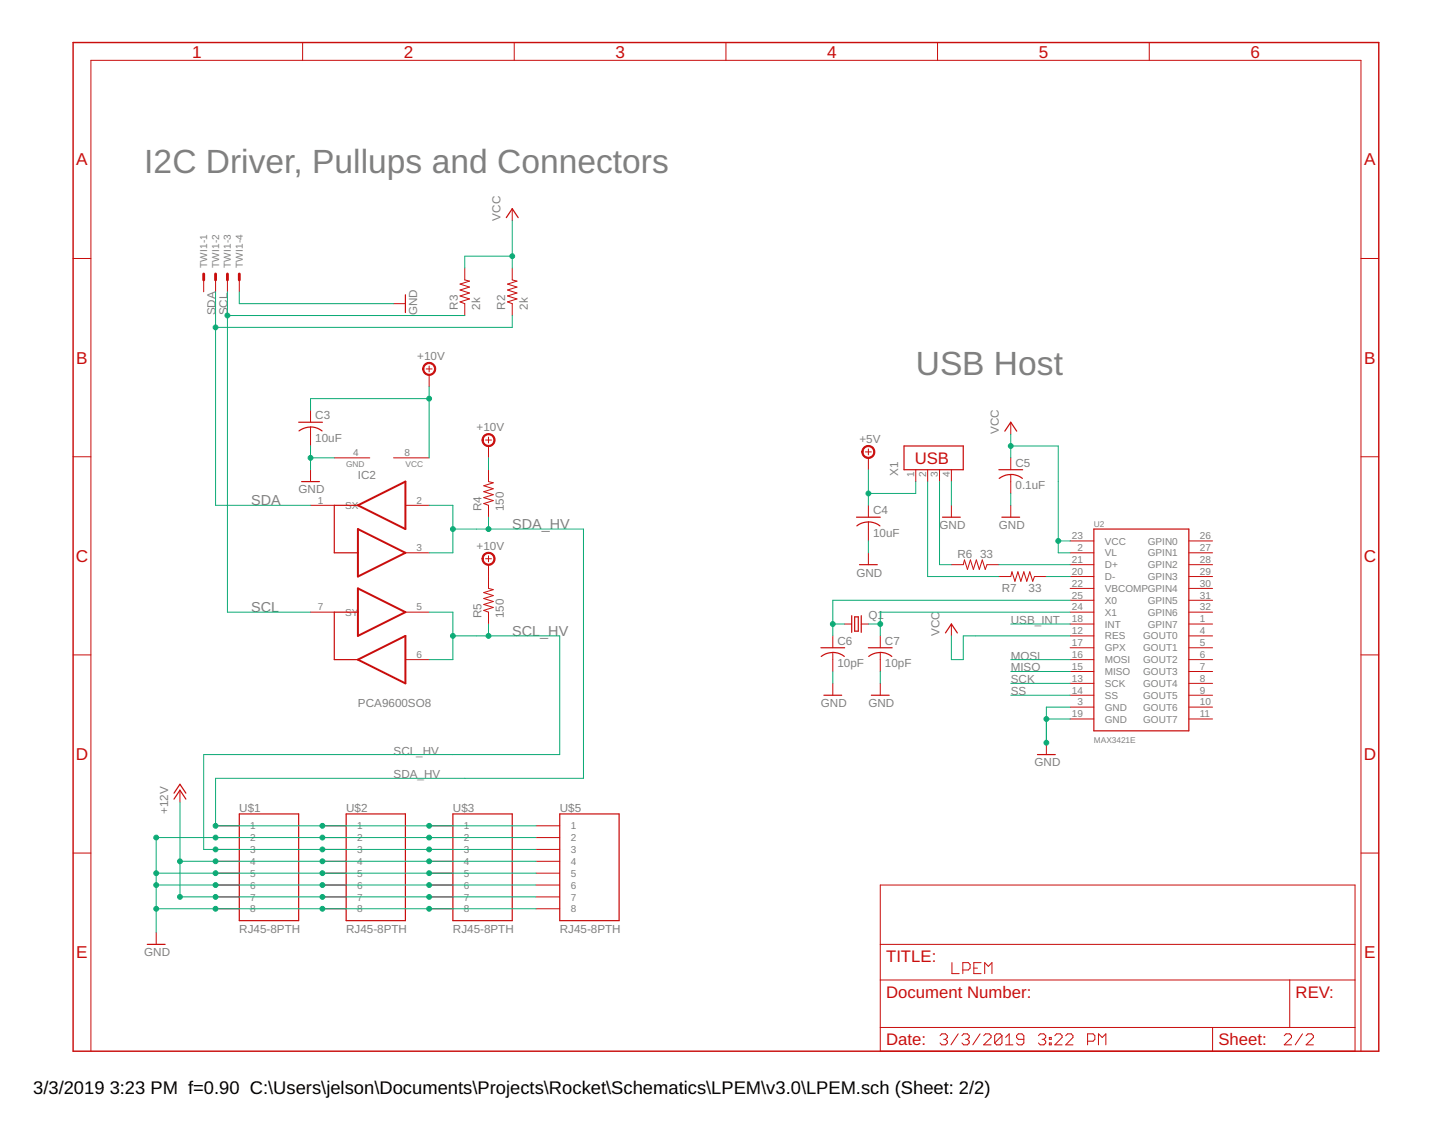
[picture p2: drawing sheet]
<svg xmlns="http://www.w3.org/2000/svg" width="279mm" height="216mm" viewBox="0 0 279 216" stroke-linecap="round" stroke-linejoin="round" font-family="sans-serif">
<path d="M39.2 52.8v1.1M41.5 52.8v1.1M43.8 52.8v1.1M46.1 52.8v1.1" fill="none" stroke="#c90d0c" stroke-width=".55"/>
<g fill="none" stroke="#c90d0c" stroke-width=".19">
<path d="M58.3 8.2v3.4M99 8.2v3.4M139.8 8.2v3.4M180.5 8.2v3.4M221.3 8.2v3.4M14.1 49.8h3.4M39.2 53.9v2.3M41.5 53.9v2.3M43.8 53.9v2.3M46.1 53.9v2.3M75.8 58.5h2.3M89.5 51.6v2.3l.9 .2-1.8 .6 1.8 .6-1.8 .6 1.8 .5-1.8 .6 1.8 .6-1.8 .5 .9 .4v2.3"/>
<path d="M98.6 40.2v2.3M98.6 51.6v2.3l.9 .2-1.8 .6 1.8 .6-1.8 .6 1.8 .5-1.8 .6 1.8 .6-1.8 .5 .9 .4v2.3M262.1 49.8h3.4M59.8 79v2.3M82.1 71.1h1.1M82.6 70.5v1.1M82.6 72.2v2.3M14.1 88h3.4M59.8 97.3h4.6M59.8 82.3v3.6M59.8 90.5v2.3M64.4 88.2h6.8"/>
<path d="M75.8 88.2h6.8M78.1 97.3h4.5M93.5 84.8h1.1M94.1 90.5v2.3l.9 .2-1.8 .6 1.8 .5-1.8 .6 1.8 .6-1.8 .5 1.8 .6-1.8 .6 .9 .3v2.3M94.1 84.2v1.1M94.1 85.9v2.3M166.6 87h1.2M167.2 86.5v1.1M167.2 88.2v2.3M167.2 97.3v2.3M176.3 90.5v2.3M178.6 90.5v2.3"/>
<path d="M180.9 90.5v2.3M183.2 90.5v2.3M183.2 97.3v2.3M194.6 81.3v2.3M194.6 88.2v2.3M194.6 91.4v3.6M194.6 97.3v2.3M262.1 88h3.4M59.8 117.9h4.6M78.1 106.5h4.5M78.1 117.9h4.5M93.5 107.6h1.1"/>
<path d="M94.1 107v1.2M94.1 108.8v4.5l.9 .3-1.8 .5 1.8 .6-1.8 .6 1.8 .5-1.8 .6 1.8 .6-1.8 .6 .9 .3v2.3M167.2 100.5v3.7M167.2 106.5v2.3M183.2 108.8h2.3l.2-1 .6 1.9 .6-1.9 .5 1.9 .6-1.9 .6 1.9 .5-1.9 .6 1.9 .4-.9h2.2M192.3 111h2.3l.3-.9 .5 1.9 .6-1.9 .6 1.9 .5-1.9 .6 1.9 .6-1.9 .6 1.9 .3-1h2.3M206.1 106.5h4.5M206.1 117.9h4.5M206.1 104.2h4.5M206.1 108.8h4.5M206.1 111h4.5M206.1 113.3h4.5"/>
<path d="M206.1 115.6h4.5M228.9 106.5h4.6M228.9 117.9h4.6M228.9 104.2h4.6M228.9 108.8h4.6M228.9 111h4.6M228.9 113.3h4.6M228.9 115.6h4.6M14.1 126.1h3.4M78.1 127h4.5M160.4 122.5v2.3M160.4 125.7v3.6"/>
<path d="M160.4 131.6v2.3M162.6 120.2h1.4M165.8 120.2h1.4M169.5 122.5v2.3M169.5 125.7v3.6M169.5 131.6v2.3M183.2 120.2v2.3M206.1 127h4.5M206.1 120.2h4.5M206.1 122.5h4.5M206.1 124.8h4.5M206.1 129.3h4.5"/>
<path d="M206.1 131.6h4.5M206.1 133.9h4.5M206.1 136.2h4.5M206.1 138.5h4.5M228.9 127h4.6M228.9 120.2h4.6M228.9 122.5h4.6M228.9 124.8h4.6M228.9 129.3h4.6M228.9 131.6h4.6M228.9 133.9h4.6M228.9 136.2h4.6"/>
<path d="M228.9 138.5h4.6M262.1 126.1h3.4M34.6 152.2v2.3M41.5 159h4.6M62.1 159h4.6M82.6 159h4.6M103.2 159h4.6M201.5 143v2.3M14.1 164.3h3.4M30.1 179.6v2.3M41.5 161.3h4.6M41.5 163.6h4.6"/>
<path d="M41.5 165.9h4.6M41.5 175h4.6M41.5 172.7h4.6M41.5 170.5h4.6M41.5 168.2h4.6M62.1 161.3h4.6M62.1 163.6h4.6M62.1 165.9h4.6M62.1 175h4.6M62.1 172.7h4.6M62.1 170.5h4.6M62.1 168.2h4.6"/>
<path d="M82.6 161.3h4.6M82.6 163.6h4.6M82.6 165.9h4.6M82.6 175h4.6M82.6 172.7h4.6M82.6 170.5h4.6M82.6 168.2h4.6M103.2 161.3h4.6M103.2 163.6h4.6M103.2 165.9h4.6M103.2 175h4.6M103.2 172.7h4.6"/>
<path d="M103.2 170.5h4.6M103.2 168.2h4.6M169.5 170.5h91.4v32h-91.4zM262.1 164.3h3.4M169.5 188.7h91.4M169.5 197.9h91.4M169.5 181.9h91.4M181 199.5l.4-.4h.7l.3 .4v.3l-.3 .4M183.3 185.4v2.1h1.4M184.5 199.1l-1.4 2.1M185.2 199.5l.4-.4h.7l.3 .4v.3l-.3 .4M185.4 186.8h1.1l.3-.3v-.7l-.3-.4h-1.1v2.1"/>
<path d="M187.5 186.5h.7M188.7 199.1l-1.4 2.1M188.9 185.4h-1.4v2.1h1.4M189.4 199.5l.4-.4h.7l.3 .4v.3l-1.4 1.4h1.4M189.6 187.5v-2.1l.7 .7 .7-.7v2.1M192.9 199.5l-.3-.4h-.7l-.4 .4v1.4M192.9 199.5v1.4l-.3 .3h-.7l-.4-.3M192.9 199.5l-1.4 1.4M193.6 199.8l.7-.7v2.1M200 199.5l.3-.4h.7l.4 .4v.3l-.4 .4M202.1 199.8h.3v.4h-.3zM203.1 199.5l.4-.4h.7l.3 .4v.3l-1.4 1.4h1.4"/>
<path d="M205.2 199.5l.4-.4h.7l.3 .4v.3l-1.4 1.4h1.4M233.5 197.9v4.6M247.3 199.5l.3-.4h.7l.4 .4v.3l-1.4 1.4h1.4M248.3 188.7v9.2M250.8 199.1l-1.4 2.1M251.5 199.5l.4-.4h.7l.3 .4v.3l-1.4 1.4h1.4M17.5 202.5v-190.9h244.6v190.9M181.7 200.2h.4M182.1 200.2l.3 .3v.4l-.3 .3h-.7l-.4-.3M185.9 200.2h.4M186.3 200.2l.3 .3v.4l-.3 .3h-.7l-.4-.3M193.6 201.2h1.5"/>
<path d="M197.1 200.2h-1l-.4-.4v-.3l.4-.4h.7l.3 .4v1.4l-.3 .3h-.7l-.4-.3M200.7 200.2h.3M201 200.2l.4 .3v.4l-.4 .3h-.7l-.3-.3M202.1 200.9h.3v.3h-.3zM209.4 200.5h1.1l.3-.3v-.7l-.3-.4h-1.1v2.1M211.5 201.2v-2.1l.7 .7 .7-.7v2.1"/>
</g>
<g fill="none" stroke="#c90d0c" stroke-width=".23">
<path d="M78.1 56.8v3.4M97.5 41.9l1.1-1.7 1.2 1.7M57.5 81.3h4.6M58.1 92.8h3.4M59.8 82.2l1.4 .3 .8 .5M59.8 82.3l-1.4 .2-.8 .5M68.9 97.3h-4.5v9.2h4.5M164.9 99.6h4.6M174.1 85.9h11.4v4.6h-11.4zM181.5 99.6h3.4M192.3 90.5h4.6M192.9 99.6h3.4"/>
<path d="M193.5 83l1.1-1.7 1.2 1.7M194.6 91.4l1.4 .3 .9 .4M194.6 91.4l-.9 .1-1.3 .6M68.9 117.9h-4.5v9.1h4.5M164 118.6v3.2M164.6 118.8h.7v2.8h-.7zM165 101.3a3.6 3.6 0 0 1 4.4 0M165.5 108.8h3.4M165.8 118.6v3.2M210.6 101.9h18.3v38.9h-18.3zM158.1 124.8h4.5M158.1 126.4a3.5 3.5 0 0 1 4.5 0"/>
<path d="M158.6 133.9h3.5M167.2 124.8h4.6M167.3 126.4a3.5 3.5 0 0 1 4.4 0M167.8 133.9h3.4M182.1 121.9l1.1-1.7 1.1 1.7M33.5 153.9l1.1-1.7 1.2 1.7M33.5 152.8l1.1-1.8 1.2 1.8M46.1 156.8h11.4v20.5h-11.4zM66.7 156.8h11.4v20.5h-11.4zM87.2 156.8h11.4v20.5h-11.4zM107.8 156.8h11.4v20.5h-11.4zM199.8 145.3h3.4"/>
<path d="M28.4 181.9h3.4"/>
</g>
<path d="M68.9 97.3l9.2-4.5v9.1zM68.9 101.9l9.2 4.6-9.2 4.5zM68.9 113.3l9.2 4.6-9.2 4.6zM68.9 127l9.2-4.5v9.1z" fill="none" stroke="#c90d0c" stroke-width=".38"/>
<path d="M14.1 8.2h251.4v194.3h-251.4z" fill="none" stroke="#c90d0c" stroke-width=".28"/>
<g fill="#c90d0c" stroke="#c90d0c" stroke-width=".19">
<path d="M93.2 83.9a1.26 1.26 0 0 1 2 .2 1.26 1.26 0 0 1-.8 1.9 1.26 1.26 0 0 1-1.6-1.2h.2a1.03 1.03 0 0 1 1.6-.9 1.03 1.03 0 0 1 .1 1.7 1.03 1.03 0 0 1-1.6-.6l-.1-.2h-.2z" fill-rule="evenodd"/>
<path d="M93.2 106.7a1.26 1.26 0 0 1 2 .3 1.26 1.26 0 0 1-.8 1.8 1.26 1.26 0 0 1-1.6-1.2h.2a1.03 1.03 0 0 1 1.6-.8 1.03 1.03 0 0 1 .1 1.7 1.03 1.03 0 0 1-1.6-.6l-.1-.3h-.2z" fill-rule="evenodd"/>
<path d="M81.7 70.2a1.26 1.26 0 0 1 2 .2 1.26 1.26 0 0 1-.7 1.9 1.26 1.26 0 0 1-1.6-1.2h.2a1.03 1.03 0 0 1 1.5-.9 1.03 1.03 0 0 1 .2 1.7 1.03 1.03 0 0 1-1.7-.6v-.2h-.2z" fill-rule="evenodd"/>
<path d="M166.3 86.1a1.26 1.26 0 0 1 2 .3 1.26 1.26 0 0 1-.8 1.9 1.26 1.26 0 0 1-1.6-1.3h.3a1.03 1.03 0 0 1 1.4-.9 1.03 1.03 0 0 1 .3 1.7 1.03 1.03 0 0 1-1.7-.5v-.3h-.3z" fill-rule="evenodd"/>
</g>
<g fill="none" stroke="#0dab76" stroke-width=".19">
<path d="M41.5 56.2v41.1h18.3M43.8 56.2v61.7h16M46.1 56.2v2.3h29.7M98.6 42.5v9.1M98.6 49.3h-9.1v2.3M43.8 60.8h45.7M82.6 76.8h-22.8v2.2M82.6 74.5v13.7M98.6 60.8v2.3h-57.1M59.8 88.2h4.6M59.8 85.9v4.6M82.6 97.3h4.6v9.2h-4.6"/>
<path d="M94.1 88.2v2.3M94.1 99.6v2.3M167.2 90.5v6.8M176.3 92.8v2.2h-9.1M178.6 92.8v18.2h13.7M180.9 92.8v16h2.3M183.2 92.8v4.5M194.6 83.6v4.6M194.6 95v2.3M194.6 85.9h9.2v20.6h2.3M82.6 117.9h4.6v9.1h-4.6M87.2 101.9h25.2v48h-70.9v9.1h61.7"/>
<path d="M167.2 104.2v2.3M192.3 108.8h13.8M201.5 111h4.6M203.8 104.2h2.3M206.1 115.6h-45.7v6.9M206.1 117.9h-36.6v4.6M87.2 122.5h20.6v22.8h-68.6v18.3h64M94.1 120.2v2.3M160.4 129.3v2.3M160.4 120.2h2.2M167.2 120.2h2.3M169.5 129.3v2.3"/>
<path d="M183.2 122.5v4.5h2.3v-4.5h20.6M194.6 127h11.5M194.6 129.3h11.5M194.6 131.6h11.5M194.6 133.9h11.5M194.6 120.2h11.5M201.5 138.5h4.6M206.1 136.2h-4.6v6.8M34.6 154.5v18.2h68.6M30.1 170.5h73.1M30.1 168.2h73.1M30.1 175h73.1"/>
<path d="M34.6 165.9h68.6M103.2 161.3h-73.1v18.3"/>
</g>
<g fill="#0dab76" stroke="#0dab76" stroke-width=".19">
<circle cx="98.6" cy="49.3" r=".47"/>
<circle cx="194.6" cy="85.9" r=".47"/>
<circle cx="203.8" cy="104.2" r=".47"/>
<circle cx="30.1" cy="175" r=".47"/>
<circle cx="30.1" cy="170.5" r=".47"/>
<circle cx="30.1" cy="168.2" r=".47"/>
<circle cx="30.1" cy="161.3" r=".47"/>
<circle cx="41.5" cy="168.2" r=".47"/>
<circle cx="62.1" cy="170.5" r=".47"/>
<circle cx="62.1" cy="168.2" r=".47"/>
<circle cx="41.5" cy="170.5" r=".47"/>
<circle cx="41.5" cy="161.3" r=".47"/>
<circle cx="62.1" cy="161.3" r=".47"/>
<circle cx="41.5" cy="175" r=".47"/>
<circle cx="62.1" cy="175" r=".47"/>
<circle cx="82.6" cy="161.3" r=".47"/>
<circle cx="82.6" cy="168.2" r=".47"/>
<circle cx="82.6" cy="170.5" r=".47"/>
<circle cx="82.6" cy="175" r=".47"/>
<circle cx="59.8" cy="88.2" r=".47"/>
<circle cx="201.5" cy="143" r=".47"/>
<circle cx="201.5" cy="138.5" r=".47"/>
<circle cx="41.5" cy="63.1" r=".47"/>
<circle cx="43.8" cy="60.8" r=".47"/>
<circle cx="87.2" cy="101.9" r=".47"/>
<circle cx="94.1" cy="101.9" r=".47"/>
<circle cx="41.5" cy="159" r=".47"/>
<circle cx="62.1" cy="159" r=".47"/>
<circle cx="82.6" cy="159" r=".47"/>
<circle cx="87.2" cy="122.5" r=".47"/>
<circle cx="94.1" cy="122.5" r=".47"/>
<circle cx="82.6" cy="163.6" r=".47"/>
<circle cx="62.1" cy="163.6" r=".47"/>
<circle cx="41.5" cy="163.6" r=".47"/>
<circle cx="34.6" cy="165.9" r=".47"/>
<circle cx="34.6" cy="172.7" r=".47"/>
<circle cx="62.1" cy="165.9" r=".47"/>
<circle cx="41.5" cy="172.7" r=".47"/>
<circle cx="62.1" cy="172.7" r=".47"/>
<circle cx="41.5" cy="165.9" r=".47"/>
<circle cx="82.6" cy="165.9" r=".47"/>
<circle cx="82.6" cy="172.7" r=".47"/>
<circle cx="82.6" cy="76.8" r=".47"/>
<circle cx="167.2" cy="95" r=".47"/>
<circle cx="160.4" cy="120.2" r=".47"/>
<circle cx="169.5" cy="120.2" r=".47"/>
</g>
<g font-size="6.5" fill="#808080">
<text x="27.8" y="33.3">I2C Driver, Pullups and Connectors</text>
<text x="176.3" y="72.2">USB Host</text>
</g>
<g font-size="3.5">
<text x="6.4" y="210.7">3/3/2019</text>
<text x="21.1" y="210.7">3:23 PM f=0.90 C:\Users\jelson\Documents\Projects\Rocket\Schematics\LPEM\v3.0\LPEM.sch (Sheet: 2/2)</text>
</g>
<g font-size="3.3" fill="#c90d0c">
<text x="37" y="11.1">1</text>
<text x="77.7" y="11.1">2</text>
<text x="118.5" y="11.1">3</text>
<text x="159.3" y="11.1">4</text>
<text x="200" y="11.1">5</text>
<text x="240.8" y="11.1">6</text>
<text x="14.7" y="31.9">A</text>
<text x="262.7" y="31.9">A</text>
<text x="14.7" y="70">B</text>
<text x="262.7" y="70">B</text>
<text x="14.6" y="108.2">C</text>
<text x="262.6" y="108.2">C</text>
<text x="14.6" y="146.4">D</text>
<text x="262.6" y="146.4">D</text>
<text x="14.7" y="184.5">E</text>
<text x="262.7" y="184.5">E</text>
</g>
<g font-size="3.2" fill="#c90d0c">
<text x="176.1" y="89.3">USB</text>
<text x="170.6" y="185.3">TITLE:</text>
<text x="170.6" y="192.2">Document Number:</text>
<text x="249.5" y="192.2">REV:</text>
<text x="170.6" y="201.3">Date:</text>
<text x="234.6" y="201.3">Sheet:</text>
</g>
<g font-size="2.8" fill="#808080">
<text x="48.4" y="97.3">SDA</text>
<text x="98.6" y="101.9">SDA_HV</text>
<text x="48.4" y="117.9">SCL</text>
<text x="98.6" y="122.5">SCL_HV</text>
</g>
<g font-size="2.2" fill="#808080">
<text x="96.4" y="42.5" transform="rotate(-90 96.4 42.5)">VCC</text>
<text x="88.2" y="59.6" transform="rotate(-90 88.2 59.6)">R3</text>
<text x="92.5" y="59.6" transform="rotate(-90 92.5 59.6)">2k</text>
<text x="97.3" y="59.6" transform="rotate(-90 97.3 59.6)">R2</text>
<text x="101.6" y="59.6" transform="rotate(-90 101.6 59.6)">2k</text>
<text x="41.5" y="60.8" transform="rotate(-90 41.5 60.8)">SDA</text>
<text x="43.8" y="60.8" transform="rotate(-90 43.8 60.8)">SCL</text>
<text x="80.4" y="60.8" transform="rotate(-90 80.4 60.8)">GND</text>
<text x="80.4" y="69.3">+10V</text>
<text x="60.7" y="80.8">C3</text>
<text x="91.8" y="83">+10V</text>
<text x="192.3" y="83.6" transform="rotate(-90 192.3 83.6)">VCC</text>
<text x="60.7" y="85.1">10uF</text>
<text x="165.5" y="85.3">+5V</text>
<text x="195.5" y="89.9">C5</text>
<text x="57.5" y="95">GND</text>
<text x="68.9" y="92.2">IC2</text>
<text x="172.9" y="91.6" transform="rotate(-90 172.9 91.6)">X1</text>
<text x="195.5" y="94.2">0.1uF</text>
<text x="92.7" y="98.5" transform="rotate(-90 92.7 98.5)">R4</text>
<text x="97" y="98.5" transform="rotate(-90 97 98.5)">150</text>
<text x="168.1" y="99">C4</text>
<text x="180.9" y="101.9">GND</text>
<text x="192.3" y="101.9">GND</text>
<text x="91.8" y="105.9">+10V</text>
<text x="168.1" y="103.4">10uF</text>
<text x="184.3" y="107.4">R6</text>
<text x="188.7" y="107.4">33</text>
<text x="164.9" y="111">GND</text>
<text x="192.9" y="114">R7</text>
<text x="92.7" y="119" transform="rotate(-90 92.7 119)">R5</text>
<text x="97" y="119" transform="rotate(-90 97 119)">150</text>
<text x="167.2" y="119.3">Q1</text>
<text x="198.1" y="114">33</text>
<text x="161.3" y="124.2">C6</text>
<text x="170.4" y="124.2">C7</text>
<text x="180.9" y="122.5" transform="rotate(-90 180.9 122.5)">VCC</text>
<text x="194.6" y="120.2">USB_INT</text>
<text x="161.3" y="128.5">10pF</text>
<text x="170.4" y="128.5">10pF</text>
<text x="194.6" y="127">MOSI</text>
<text x="194.6" y="129.3">MISO</text>
<text x="194.6" y="131.6">SCK</text>
<text x="68.9" y="136.2">PCA9600SO8</text>
<text x="158.1" y="136.2">GND</text>
<text x="167.2" y="136.2">GND</text>
<text x="194.6" y="133.9">SS</text>
<text x="75.8" y="149.9">SDA_HV</text>
<text x="75.8" y="145.3">SCL_HV</text>
<text x="199.2" y="147.6">GND</text>
<text x="32.4" y="156.8" transform="rotate(-90 32.4 156.8)">+12V</text>
<text x="46.1" y="156.3">U$1</text>
<text x="66.6" y="156.3">U$2</text>
<text x="87.2" y="156.3">U$3</text>
<text x="107.8" y="156.3">U$5</text>
<text x="46.1" y="179.6">RJ45-8PTH</text>
<text x="66.6" y="179.6">RJ45-8PTH</text>
<text x="87.2" y="179.6">RJ45-8PTH</text>
<text x="107.8" y="179.6">RJ45-8PTH</text>
<text x="27.8" y="184.2">GND</text>
</g>
<g font-size="1.9" fill="#808080">
<text x="39.9" y="51.6" transform="rotate(-90 39.9 51.6)">TWI1-1</text>
<text x="42.2" y="51.6" transform="rotate(-90 42.2 51.6)">TWI1-2</text>
<text x="44.5" y="51.6" transform="rotate(-90 44.5 51.6)">TWI1-3</text>
<text x="46.8" y="51.6" transform="rotate(-90 46.8 51.6)">TWI1-4</text>
<text x="68" y="87.9">4</text>
<text x="77.9" y="87.9">8</text>
<text x="176" y="91.9" transform="rotate(-90 176 91.9)">1</text>
<text x="178.3" y="91.9" transform="rotate(-90 178.3 91.9)">2</text>
<text x="180.6" y="91.9" transform="rotate(-90 180.6 91.9)">3</text>
<text x="182.9" y="91.9" transform="rotate(-90 182.9 91.9)">4</text>
<text x="61.2" y="97">1</text>
<text x="66.5" y="98">SX</text>
<text x="80.2" y="97">2</text>
<text x="80.2" y="106.2">3</text>
<text x="206.4" y="103.9">23</text>
<text x="207.5" y="106.2">2</text>
<text x="212.7" y="104.9">VCC</text>
<text x="212.7" y="107.2">VL</text>
<text x="221" y="107.2">GPIN1</text>
<text x="221" y="104.9">GPIN0</text>
<text x="231" y="106.2">27</text>
<text x="231" y="103.9">26</text>
<text x="206.4" y="108.4">21</text>
<text x="206.4" y="110.7">20</text>
<text x="206.4" y="113">22</text>
<text x="212.7" y="109.4">D+</text>
<text x="212.7" y="111.7">D-</text>
<text x="221" y="111.7">GPIN3</text>
<text x="221" y="109.4">GPIN2</text>
<text x="231" y="113">30</text>
<text x="231" y="110.7">29</text>
<text x="231" y="108.4">28</text>
<text x="61.2" y="117.6">7</text>
<text x="66.5" y="118.6">SY</text>
<text x="80.2" y="117.6">5</text>
<text x="206.4" y="115.3">25</text>
<text x="206.4" y="117.6">24</text>
<text x="206.4" y="119.9">18</text>
<text x="212.7" y="114">VBCOMPGPIN4</text>
<text x="212.7" y="116.3">X0</text>
<text x="212.7" y="118.6">X1</text>
<text x="221" y="118.6">GPIN6</text>
<text x="221" y="116.3">GPIN5</text>
<text x="231" y="119.9">1</text>
<text x="231" y="117.6">32</text>
<text x="231" y="115.3">31</text>
<text x="206.4" y="122.1">12</text>
<text x="206.4" y="124.4">17</text>
<text x="212.7" y="120.9">INT</text>
<text x="212.7" y="123.2">RES</text>
<text x="212.7" y="125.4">GPX</text>
<text x="220.1" y="125.4">GOUT1</text>
<text x="220.1" y="123.2">GOUT0</text>
<text x="221" y="120.9">GPIN7</text>
<text x="231" y="124.4">5</text>
<text x="231" y="122.1">4</text>
<text x="80.2" y="126.7">6</text>
<text x="206.4" y="126.7">16</text>
<text x="206.4" y="129">15</text>
<text x="206.4" y="131.3">13</text>
<text x="212.7" y="127.7">MOSI</text>
<text x="212.7" y="130">MISO</text>
<text x="220.1" y="130">GOUT3</text>
<text x="220.1" y="127.7">GOUT2</text>
<text x="231" y="131.3">8</text>
<text x="231" y="129">7</text>
<text x="231" y="126.7">6</text>
<text x="206.4" y="133.6">14</text>
<text x="207.5" y="135.9">3</text>
<text x="212.7" y="132.3">SCK</text>
<text x="212.7" y="134.6">SS</text>
<text x="212.7" y="136.9">GND</text>
<text x="220.1" y="136.9">GOUT6</text>
<text x="220.1" y="134.6">GOUT5</text>
<text x="220.1" y="132.3">GOUT4</text>
<text x="231" y="135.9">10</text>
<text x="231" y="133.6">9</text>
<text x="206.4" y="138.1">19</text>
<text x="212.7" y="139.2">GND</text>
<text x="220.1" y="139.2">GOUT7</text>
<text x="231" y="138.1">11</text>
<text x="48.2" y="159.7">1</text>
<text x="68.7" y="159.7">1</text>
<text x="89.3" y="159.7">1</text>
<text x="109.9" y="159.7">1</text>
<text x="48.2" y="162">2</text>
<text x="48.2" y="164.3">3</text>
<text x="48.2" y="166.6">4</text>
<text x="68.7" y="162">2</text>
<text x="68.7" y="164.3">3</text>
<text x="68.7" y="166.6">4</text>
<text x="89.3" y="162">2</text>
<text x="89.3" y="164.3">3</text>
<text x="89.3" y="166.6">4</text>
<text x="109.9" y="162">2</text>
<text x="109.9" y="164.3">3</text>
<text x="109.9" y="166.6">4</text>
<text x="48.2" y="173.4">7</text>
<text x="48.2" y="171.1">6</text>
<text x="48.2" y="168.9">5</text>
<text x="68.7" y="173.4">7</text>
<text x="68.7" y="171.1">6</text>
<text x="68.7" y="168.9">5</text>
<text x="89.3" y="173.4">7</text>
<text x="89.3" y="171.1">6</text>
<text x="89.3" y="168.9">5</text>
<text x="109.9" y="173.4">7</text>
<text x="109.9" y="171.1">6</text>
<text x="109.9" y="168.9">5</text>
<text x="48.2" y="175.7">8</text>
<text x="68.7" y="175.7">8</text>
<text x="89.3" y="175.7">8</text>
<text x="109.9" y="175.7">8</text>
</g>
<g font-size="1.6" fill="#808080">
<text x="66.6" y="89.9">GND</text>
<text x="78.1" y="89.9">VCC</text>
<text x="210.6" y="101.5">U2</text>
<text x="210.6" y="143">MAX3421E</text>
</g>
</svg>
